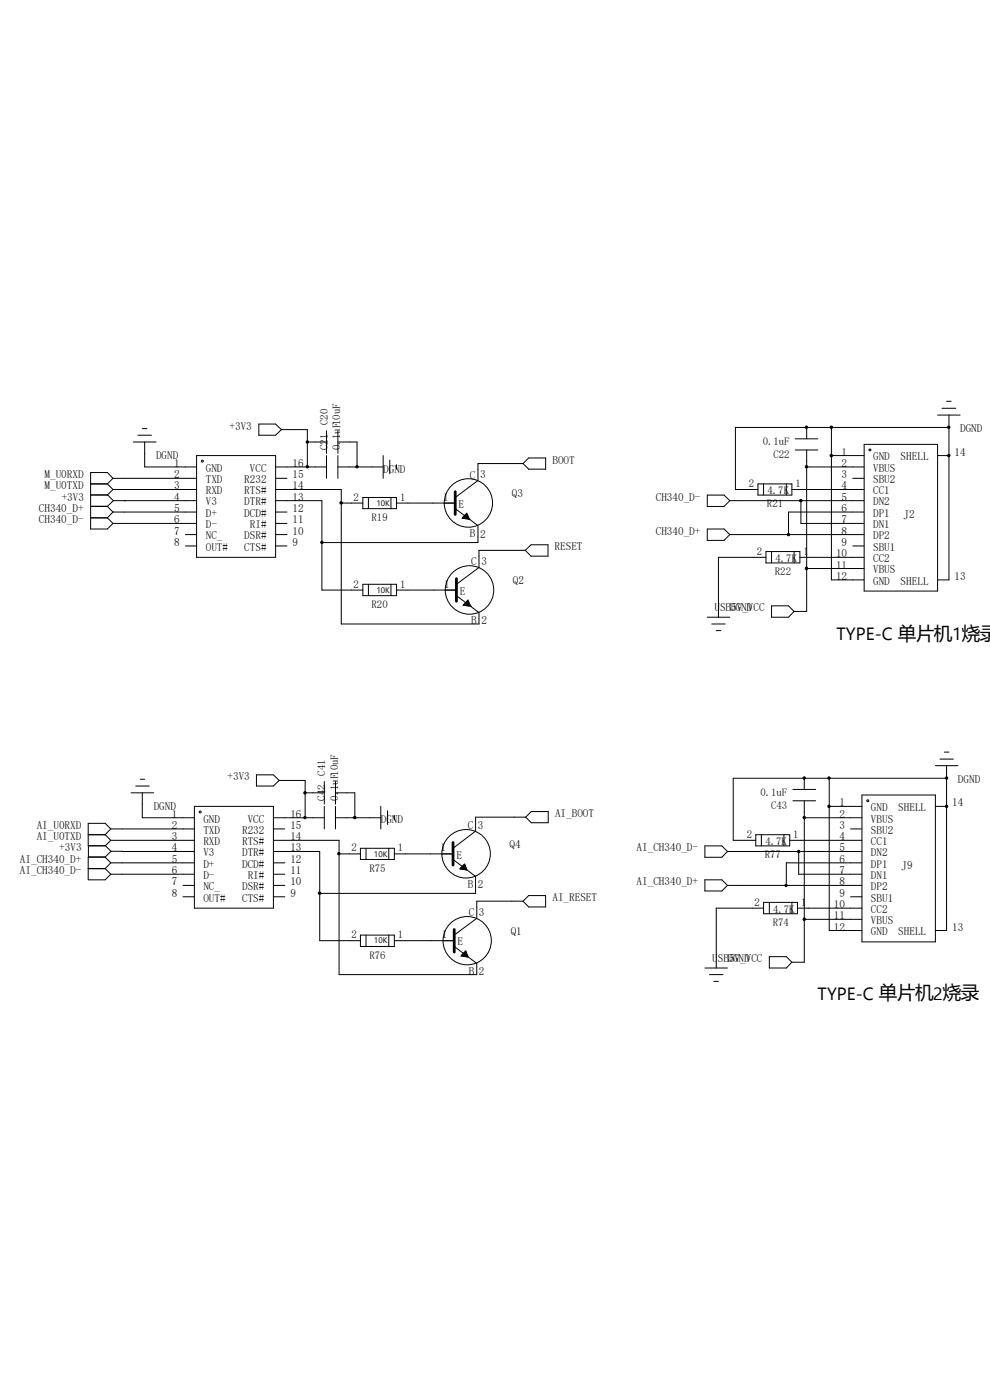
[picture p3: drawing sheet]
<svg xmlns="http://www.w3.org/2000/svg" width="210mm" height="297mm" viewBox="0 0 210 297" stroke-linecap="round" stroke-linejoin="round" font-family="sans-serif">
<g fill="none" stroke="#000" stroke-width=".21">
<path d="M28.3 93.8h4.8M29.3 92.3h2.8M30.2 90.9h1M30.7 93.8v5.3h11M41.7 96.6h16.8v21.6h-16.8zM54.9 90h3.6l1.2 1.1-1.2 1.2h-3.6zM58.5 99.1h10.8M59.7 91.1h5.5v8M65.2 93.8h4.1M69.3 91.4v4.8M69.3 96.6v4.9M71.7 99.1h9.6"/>
<path d="M71.7 91.4v4.8M71.7 96.6v4.9M71.7 93.8h4v5.3M81.3 96.6v4.9M82.7 97.6v2.9M84.1 98.6v.9M111 98.3h-9.6v3.6l-4.8 3.6M111 98.3l1.1-1.1h3.6v2.3h-3.6zM168.7 95.5h4.8M168.7 93.1h4.8M171.1 90.7h.1M171.1 99.1h12.2"/>
<path d="M171.1 90.7v2.4M171.1 95.5v34.2h-2.7M176.4 96.6h6.9M176.4 90.7v32.3h6.9M183.3 94.3h15.6v31.1h-15.6zM198.9 96.6h2.4M198.9 88.1h4.8M199.8 86.6h2.9M200.8 85.1h1M201.3 96.6h.1M201.3 90.7h-45.3v13.1h4.8M201.3 88.1v34.9h-2.4"/>
<path d="M19.2 102.7h3.6M19.2 107.4h3.6l1.2 1.2M19.2 109.9h3.6M19.2 105h3.6l1.2 1.2M22.8 109.9l1.2 1.1M22.8 102.7l1.2 1.1M24 101.5h17.7M24 103.8h17.7M24 108.6h17.7M24 111h17.7M24 103.8l-1.2 1.2h-3.6M24 101.5l-1.2-1.3h-3.6v12h3.6l1.2-1.2"/>
<path d="M24 108.6l-1.2 1.3M24 101.5l-1.2 1.2M24 106.2h17.7M24 106.2l-1.2 1.2h-3.6M26.4 106.2h.1M39.3 113.4h2.4M39.3 115.8h2.4M58.5 101.5h2.4M58.5 103.8h13.9v28.6h29.2v-2.4l-4.8-3.6M58.5 106.2h9.8v19h8.7M58.5 108.6h2.4M58.5 111h2.4"/>
<path d="M58.5 113.4h2.4M58.5 115.8h2.4M72.4 106.7h4.6M77 105.5h7.1v2.4h-7.1zM78.1 105.5v2.4M82.9 105.5v2.4M84.1 106.7h12.5M96.6 107.9l4.8 3.6v3.6h-33.1M98 109.9l1-1 .6 1.3M98 109.9l1.6 .3M98 109.9h1.4M99 109l-.1 1.1"/>
<path d="M99.1 109.2h-.4v.9M99.2 109.1v1M99.2 109.5h-.7v.5M99.3 109.7h-1.1v.3M99.4 109.8v.4M99.6 110.2h.1M111.4 116.8h-9.8v3.6l-4.8 3.6M111.4 116.8l1.2-1.2h3.6v2.4h-3.6zM150 105h3.6l1.2 1.2-1.2 1.2h-3.6zM150 112.2h3.6l1.2 1.2-1.2 1.2h-3.6zM154.8 106.2h28.5M154.8 113.4h28.5"/>
<path d="M160.8 102.7h7.2v2.3h-7.2zM162 102.7v2.3M162.5 118.2h-10.1v12.7M162.5 117h7.2v2.4h-7.2zM163.7 117v2.4M166.8 102.7v2.3M168 103.8h15.3M168.4 117v2.4M169.7 118.2h13.6M169.9 106.2v4.8h13.4M180.9 101.5h2.4M180.9 115.8h2.4"/>
<path d="M183.3 108.6h-16v4.8M77 124h7.1v2.4h-7.1zM78.1 124v2.4M82.9 124v2.4M84.1 125.2h12.7M98.3 128.4l1-1.1 .5 1.3M98.3 128.4l1.5 .2M98.3 128.4h1.4M99.3 127.4l-.1 1.1M99.4 127.7h-.5v.8M99.4 127.6v1M99.4 127.9h-.7v.6"/>
<path d="M99.6 128.1h-1.1v.3M99.7 128.2v.4M99.8 128.6h.1M150 130.9h4.8M151 132.4h2.8M151.9 133.8h1M163.7 128.5h3.6l1.1 1.2-1.1 1.2h-3.6zM171.1 120.6h12.2M200.3 159.6h1M18.7 177.1h3.6M18.8 179.4h3.6l1.1 1.2-1.1 1.2h-3.6zM22.3 177.1l1.2 1.2"/>
<path d="M23.5 175.9h17.7M23.5 178.3h17.7M23.5 175.9l-1.2-1.2h-3.6v4.8h3.6l1.2-1.2M23.5 175.9l-1.2 1.2M27.8 168.2h4.8M28.8 166.8h2.9M29.8 165.3h.9M30.2 168.2v5.3h11M41.2 171.1h16.8v21.6h-16.8zM54.4 164.4h3.6l1.2 1.2-1.2 1.2h-3.6zM58 173.5h10.8M58 175.9h2.4"/>
<path d="M58 178.3h13.9v28.5h29.2v-2.4l-4.7-3.6M59.2 165.6h5.5v7.9M64.7 168.2h4.1M68.8 165.8v4.8M68.8 171.1v4.8M71.2 173.5h9.6M71.2 165.8v4.8M71.2 171.1v4.8M71.2 168.2h4.1v5.3M76.5 180h7.2v2.3h-7.2zM77.6 180v2.3M80.8 171.1v4.8"/>
<path d="M82.2 172v2.9M82.5 180v2.3M83.7 173v.9M111.5 173.4h-10.6v2.9l-4.8 3.7M112.7 172.2h3.6v2.3h-3.6l-1.2-1.1zM149.5 179.5h3.6l1.2 1.1-1.2 1.3h-3.6zM160.3 177.1h7.2v2.4h-7.2zM161.5 177.1v2.4M166.3 177.1v2.4M167.5 178.3h15.3M168.2 169.9h4.8M168.2 167.5h4.8"/>
<path d="M170.6 165.1h.1M170.6 173.5h12.2M170.6 165.1v2.4M170.6 169.9v34.2h-2.6M175.9 171.1h6.9M175.9 165.1v32.3h6.9M180.4 175.9h2.4M182.8 168.7h15.6v31.1h-15.6zM198.4 171.1h2.4M198.4 162.4h4.8M199.4 161h2.8M200.8 171.1h.1"/>
<path d="M200.8 165.1h-45.3v13.2h4.8M200.8 162.4v35h-2.4M18.7 184.3h3.6M22.3 184.3l1.2 1.2M23.5 183h17.7M23.5 185.5h17.7M23.5 183l-1.2-1.1h-3.6v4.7h3.6l1.2-1.1M23.5 183l-1.2 1.3M23.5 180.6h17.7M38.8 187.8h2.4M38.8 190.2h2.4M58 180.6h9.8v19h8.7"/>
<path d="M58 183h2.4M58 185.5h2.4M58 187.8h2.4M58 190.2h2.4M71.9 181.1h4.6M76.5 198.4h7.2v2.4h-7.2zM77.6 198.4v2.4M82.5 198.4v2.4M83.7 181.1h12.4M83.7 199.6h12.7M96.1 182.3l4.8 3.6v3.6h-33.1M97.7 184.2h1.2"/>
<path d="M97.7 184.1v.3M97.9 183.9h.9M98 183.9v.5M98.1 184.4h.9M98.1 183.7h.6M98.2 183.6v.9M98.3 183.5h.3M98.5 183.4v1.1M98.6 183.3l.5 1.3-1.6-.3zM98.7 183.6v.9M98.9 184.2v.4M111 191.2h-9.9v3.6l-4.7 3.6"/>
<path d="M111 191.2l1.1-1.2h3.6v2.4h-3.6zM149.5 186.6h3.6l1.2 1.2-1.2 1.2h-3.6zM154.3 180.6h28.5M154.3 187.8h28.5M162 191.4h7.2v2.4h-7.2zM162 192.7h-10.1v12.7M163.2 191.4v2.4M168 191.4v2.4M169.2 192.7h13.6M169.4 180.6v4.9h13.4M170.6 195h12.2M180.4 190.2h2.4"/>
<path d="M182.8 183h-16v4.8M97.9 202.6h1.2M98 202.6v.2M98.1 202.4h.9M98.2 202.3v.6M98.3 202.9h.9M98.3 202.2h.6M98.5 202.1v.8M98.6 201.9h.2M98.7 201.8v1.1M98.8 201.7l.5 1.3-1.5-.2zM98.9 202v1"/>
<path d="M99.2 202.6v.4M149.5 205.4h4.8M150.5 206.8h2.9M151.4 208.2h1M163.2 202.9h3.6l1.2 1.2-1.2 1.3h-3.6z"/>
<circle cx="42.9" cy="97.8" r=".21"/>
<circle cx="65.2" cy="99" r=".25"/>
<circle cx="65.2" cy="93.8" r=".25"/>
<circle cx="75.7" cy="99" r=".25"/>
<circle cx="171.1" cy="90.6" r=".25"/>
<circle cx="171.1" cy="99" r=".25"/>
<circle cx="176.3" cy="96.6" r=".27"/>
<circle cx="176.3" cy="90.6" r=".27"/>
<circle cx="184.5" cy="95.5" r=".2"/>
<circle cx="201.3" cy="96.6" r=".25"/>
<circle cx="201.3" cy="90.6" r=".25"/>
<circle cx="68.3" cy="115.1" r=".25"/>
<circle cx="72.4" cy="106.7" r=".27"/>
<circle cx="99.3" cy="106.7" r="5.1"/>
<circle cx="167.3" cy="113.4" r=".25"/>
<circle cx="169.9" cy="106.2" r=".27"/>
<circle cx="99.6" cy="125.2" r="5.1"/>
<circle cx="171.1" cy="120.6" r=".27"/>
<circle cx="42.5" cy="172.3" r=".21"/>
<circle cx="64.7" cy="173.4" r=".25"/>
<circle cx="64.7" cy="168.2" r=".25"/>
<circle cx="75.3" cy="173.4" r=".27"/>
<circle cx="170.6" cy="165.1" r=".25"/>
<circle cx="170.6" cy="173.4" r=".25"/>
<circle cx="175.9" cy="171.1" r=".25"/>
<circle cx="175.9" cy="165.1" r=".25"/>
<circle cx="184.1" cy="169.9" r=".2"/>
<circle cx="200.8" cy="171.1" r=".25"/>
<circle cx="200.8" cy="165.1" r=".25"/>
<circle cx="67.8" cy="189.5" r=".27"/>
<circle cx="71.9" cy="181.1" r=".25"/>
<circle cx="98.9" cy="181.1" r="5.1"/>
<circle cx="99.1" cy="199.6" r="5.1"/>
<circle cx="166.8" cy="187.8" r=".25"/>
<circle cx="169.4" cy="180.6" r=".25"/>
<circle cx="170.6" cy="195" r=".27"/>
</g>
<path d="M96.6 104.3v4.8M96.8 122.8v4.8M96.1 178.7v4.8M96.4 197.2v4.8" fill="none" stroke="#000" stroke-width=".59"/>
<g fill="#000">
<circle cx="65.2" cy="99" r=".25"/>
<circle cx="65.2" cy="93.8" r=".25"/>
<circle cx="75.7" cy="99" r=".25"/>
<circle cx="171.1" cy="90.6" r=".25"/>
<circle cx="171.1" cy="99" r=".25"/>
<circle cx="176.3" cy="96.6" r=".27"/>
<circle cx="176.3" cy="90.6" r=".27"/>
<circle cx="201.3" cy="96.6" r=".25"/>
<circle cx="201.3" cy="90.6" r=".25"/>
<circle cx="68.3" cy="115.1" r=".25"/>
<circle cx="72.4" cy="106.7" r=".27"/>
<circle cx="167.3" cy="113.4" r=".25"/>
<circle cx="169.9" cy="106.2" r=".27"/>
<circle cx="171.1" cy="120.6" r=".27"/>
<circle cx="64.7" cy="173.4" r=".25"/>
<circle cx="64.7" cy="168.2" r=".25"/>
<circle cx="75.3" cy="173.4" r=".27"/>
<circle cx="170.6" cy="165.1" r=".25"/>
<circle cx="170.6" cy="173.4" r=".25"/>
<circle cx="175.9" cy="171.1" r=".25"/>
<circle cx="175.9" cy="165.1" r=".25"/>
<circle cx="200.8" cy="171.1" r=".25"/>
<circle cx="200.8" cy="165.1" r=".25"/>
<circle cx="67.8" cy="189.5" r=".27"/>
<circle cx="71.9" cy="181.1" r=".25"/>
<circle cx="166.8" cy="187.8" r=".25"/>
<circle cx="169.4" cy="180.6" r=".25"/>
<circle cx="170.6" cy="195" r=".27"/>
</g>
<g font-size="3.8">
<text x="177.5" y="135.7">TYPE-C 单片机1烧录</text>
<text x="173.4" y="212">TYPE-C 单片机2烧录</text>
</g>
<g font-size="2.4">
<text x="48.7" y="91.1">+3V3</text>
<text x="203.7" y="91.6">DGND</text>
<text x="9.4" y="101.5">M_U0RXD</text>
<text x="33.1" y="97.4">DGND</text>
<text x="37" y="99.1">1</text>
<text x="37" y="101.5">2</text>
<text x="43.6" y="100.1">GND</text>
<text x="53" y="100.1">VCC</text>
<text x="62.1" y="101.5">15</text>
<text x="62.1" y="99.1">16</text>
<text x="81.3" y="100.2">DGND</text>
<text x="99.7" y="101.5">C</text>
<text x="101.9" y="101.5">3</text>
<text x="117.2" y="98.3">BOOT</text>
<text x="178.5" y="96.6">1</text>
<text x="178.5" y="99.1">2</text>
<text x="178.5" y="101.5">3</text>
<text x="185.2" y="97.7">GND</text>
<text x="185.2" y="100.1">VBUS</text>
<text x="191.1" y="97.7">SHELL</text>
<text x="202.5" y="96.6">14</text>
<text x="9.4" y="103.8">M_U0TXD</text>
<text x="13.1" y="106.2">+3V3</text>
<text x="37" y="103.8">3</text>
<text x="37" y="106.2">4</text>
<text x="43.6" y="102.5">TXD</text>
<text x="43.6" y="104.9">RXD</text>
<text x="43.6" y="107.2">V3</text>
<text x="51.8" y="107.2">DTR#</text>
<text x="51.8" y="104.9">RTS#</text>
<text x="51.8" y="102.5">R232</text>
<text x="62.1" y="106.2">13</text>
<text x="62.1" y="103.8">14</text>
<text x="94" y="106.2">1</text>
<text x="97.3" y="107.7">E</text>
<text x="108.6" y="105.5">Q3</text>
<text x="139.1" y="106.2">CH340_D-</text>
<text x="178.5" y="103.8">4</text>
<text x="178.5" y="106.2">5</text>
<text x="185.2" y="102.5">SBU2</text>
<text x="185.2" y="104.9">CC1</text>
<text x="185.2" y="107.2">DN2</text>
<text x="8.3" y="108.6">CH340_D+</text>
<text x="8.3" y="111">CH340_D-</text>
<text x="37" y="108.6">5</text>
<text x="37" y="111">6</text>
<text x="37" y="113.4">7</text>
<text x="43.6" y="109.6">D+</text>
<text x="43.6" y="112.1">D-</text>
<text x="51.8" y="109.6">DCD#</text>
<text x="53" y="112.1">RI#</text>
<text x="62.1" y="113.4">10</text>
<text x="62.1" y="111">11</text>
<text x="62.1" y="108.6">12</text>
<text x="99.7" y="114">B 2</text>
<text x="139.1" y="113.4">CH340_D+</text>
<text x="178.5" y="108.6">6</text>
<text x="178.5" y="111">7</text>
<text x="178.5" y="113.4">8</text>
<text x="185.2" y="109.6">DP1</text>
<text x="185.2" y="112.1">DN1</text>
<text x="191.7" y="109.9">J2</text>
<text x="37" y="115.8">8</text>
<text x="43.6" y="114.4">NC_</text>
<text x="43.6" y="116.8">OUT#</text>
<text x="51.8" y="116.8">CTS#</text>
<text x="51.8" y="114.4">DSR#</text>
<text x="62.1" y="115.8">9</text>
<text x="99.9" y="119.9">C</text>
<text x="102.1" y="119.9">3</text>
<text x="117.6" y="116.8">RESET</text>
<text x="177.3" y="118.2">10</text>
<text x="178.5" y="115.8">9</text>
<text x="185.2" y="114.4">DP2</text>
<text x="185.2" y="116.8">SBU1</text>
<text x="185.2" y="119.3">CC2</text>
<text x="94.2" y="124.7">1</text>
<text x="108.8" y="124">Q2</text>
<text x="177.3" y="120.6">11</text>
<text x="177.3" y="123">12</text>
<text x="185.2" y="121.6">VBUS</text>
<text x="185.2" y="124">GND</text>
<text x="191.1" y="124">SHELL</text>
<text x="202.5" y="123">13</text>
<text x="97.5" y="126.2">E</text>
<text x="151.6" y="129.7">U</text>
<text x="152.7" y="129.7">SBD5GVN_DVCC</text>
<text x="99.9" y="132.4">B 2</text>
<text x="48.3" y="165.6">+3V3</text>
<text x="203.2" y="166">DGND</text>
<text x="32.6" y="171.8">DGND</text>
<text x="36.4" y="173.5">1</text>
<text x="61.6" y="173.5">16</text>
<text x="117.7" y="173.4">AI_BOOT</text>
<text x="178.1" y="171.1">1</text>
<text x="178.1" y="173.5">2</text>
<text x="184.7" y="172.1">GND</text>
<text x="190.5" y="172.1">SHELL</text>
<text x="202" y="171.1">14</text>
<text x="7.8" y="175.9">AI_U0RXD</text>
<text x="7.8" y="178.3">AI_U0TXD</text>
<text x="36.4" y="175.9">2</text>
<text x="36.4" y="178.3">3</text>
<text x="43.1" y="174.5">GND</text>
<text x="43.1" y="176.9">TXD</text>
<text x="43.1" y="179.3">RXD</text>
<text x="51.4" y="179.3">RTS#</text>
<text x="51.4" y="176.9">R232</text>
<text x="52.5" y="174.5">VCC</text>
<text x="61.6" y="178.3">14</text>
<text x="61.6" y="175.9">15</text>
<text x="80.8" y="174.7">DGND</text>
<text x="99.2" y="175.9">C</text>
<text x="101.4" y="175.9">3</text>
<text x="108.1" y="180">Q4</text>
<text x="178.1" y="175.9">3</text>
<text x="178.1" y="178.3">4</text>
<text x="184.7" y="174.5">VBUS</text>
<text x="184.7" y="176.9">SBU2</text>
<text x="184.7" y="179.3">CC1</text>
<text x="4.2" y="183">AI_CH340_D+</text>
<text x="4.2" y="185.5">AI_CH340_D-</text>
<text x="12.6" y="180.6">+3V3</text>
<text x="36.4" y="180.6">4</text>
<text x="36.4" y="183">5</text>
<text x="36.4" y="185.5">6</text>
<text x="43.1" y="181.7">V3</text>
<text x="43.1" y="184.1">D+</text>
<text x="51.4" y="184.1">DCD#</text>
<text x="51.4" y="181.7">DTR#</text>
<text x="61.6" y="185.5">11</text>
<text x="61.6" y="183">12</text>
<text x="61.6" y="180.6">13</text>
<text x="93.5" y="180.6">1</text>
<text x="96.8" y="182.2">E</text>
<text x="135" y="180.6">AI_CH340_D-</text>
<text x="178.1" y="180.6">5</text>
<text x="178.1" y="183">6</text>
<text x="178.1" y="185.5">7</text>
<text x="184.7" y="181.7">DN2</text>
<text x="184.7" y="184.1">DP1</text>
<text x="191.2" y="184.3">J9</text>
<text x="36.4" y="187.8">7</text>
<text x="36.4" y="190.2">8</text>
<text x="43.1" y="186.5">D-</text>
<text x="43.1" y="188.8">NC_</text>
<text x="43.1" y="191.3">OUT#</text>
<text x="51.4" y="191.3">CTS#</text>
<text x="51.4" y="188.8">DSR#</text>
<text x="52.5" y="186.5">RI#</text>
<text x="61.6" y="190.2">9</text>
<text x="61.6" y="187.8">10</text>
<text x="99.2" y="188.4">B 2</text>
<text x="117.2" y="191.2">AI_RESET</text>
<text x="135" y="187.8">AI_CH340_D+</text>
<text x="178.1" y="187.8">8</text>
<text x="178.1" y="190.2">9</text>
<text x="184.7" y="186.5">DN1</text>
<text x="184.7" y="188.8">DP2</text>
<text x="184.7" y="191.3">SBU1</text>
<text x="99.5" y="194.4">C</text>
<text x="101.6" y="194.3">3</text>
<text x="176.9" y="192.7">10</text>
<text x="176.9" y="195">11</text>
<text x="176.9" y="197.4">12</text>
<text x="184.7" y="193.7">CC2</text>
<text x="184.7" y="196">VBUS</text>
<text x="202" y="197.4">13</text>
<text x="93.7" y="199.1">1</text>
<text x="97.1" y="200.6">E</text>
<text x="108.3" y="198.4">Q1</text>
<text x="184.7" y="198.4">GND</text>
<text x="190.5" y="198.4">SHELL</text>
<text x="99.5" y="206.8">B 2</text>
<text x="151.1" y="204.1">U</text>
<text x="152.3" y="204.1">SBD5GVN_DVCC</text>
</g>
<g font-size="2.3">
<text x="69.5" y="95.5" transform="rotate(-90 69.5 95.5)">C21</text>
<text x="69.5" y="90.2" transform="rotate(-90 69.5 90.2)">C20</text>
<text x="72.2" y="95.5" transform="rotate(-90 72.2 95.5)">0.</text>
<text x="72.2" y="93.2" transform="rotate(-90 72.2 93.2)">1uF10uF</text>
<text x="161.8" y="94.5">0.1uF</text>
<text x="164.1" y="97.2">C22</text>
<text x="75" y="106.2">2</text>
<text x="84.9" y="106.2">1</text>
<text x="158.9" y="103.4">2</text>
<text x="162.7" y="107.6">R21</text>
<text x="162.8" y="104.8">4.7K</text>
<text x="168.7" y="103.4">1</text>
<text x="78.8" y="110.5">R19</text>
<text x="160.6" y="117.7">2</text>
<text x="164.5" y="119.2">4.7K</text>
<text x="170.4" y="117.7">1</text>
<text x="75" y="124.7">2</text>
<text x="84.9" y="124.7">1</text>
<text x="164.4" y="122">R22</text>
<text x="78.8" y="128.9">R20</text>
<text x="69" y="164.6" transform="rotate(-90 69 164.6)">C41</text>
<text x="71.7" y="167.6" transform="rotate(-90 71.7 167.6)">1uF10uF</text>
<text x="69" y="169.9" transform="rotate(-90 69 169.9)">C42</text>
<text x="71.7" y="169.9" transform="rotate(-90 71.7 169.9)">0.</text>
<text x="161.3" y="168.9">0.1uF</text>
<text x="163.6" y="171.6">C43</text>
<text x="158.4" y="177.8">2</text>
<text x="162.3" y="179.2">4.7K</text>
<text x="168.3" y="177.8">1</text>
<text x="74.5" y="180.6">2</text>
<text x="78.4" y="184.9">R75</text>
<text x="84.4" y="180.6">1</text>
<text x="162.2" y="182">R77</text>
<text x="160.1" y="192.2">2</text>
<text x="163.9" y="196.4">R74</text>
<text x="164" y="193.6">4.7K</text>
<text x="170" y="192.2">1</text>
<text x="74.5" y="199.1">2</text>
<text x="78.4" y="203.4">R76</text>
<text x="84.4" y="199.1">1</text>
</g>
<g font-size="1.7">
<text x="79.8" y="107.3">10K</text>
<text x="79.8" y="125.8">10K</text>
<text x="79.3" y="181.7">10K</text>
<text x="79.3" y="200.2">10K</text>
</g>
</svg>
